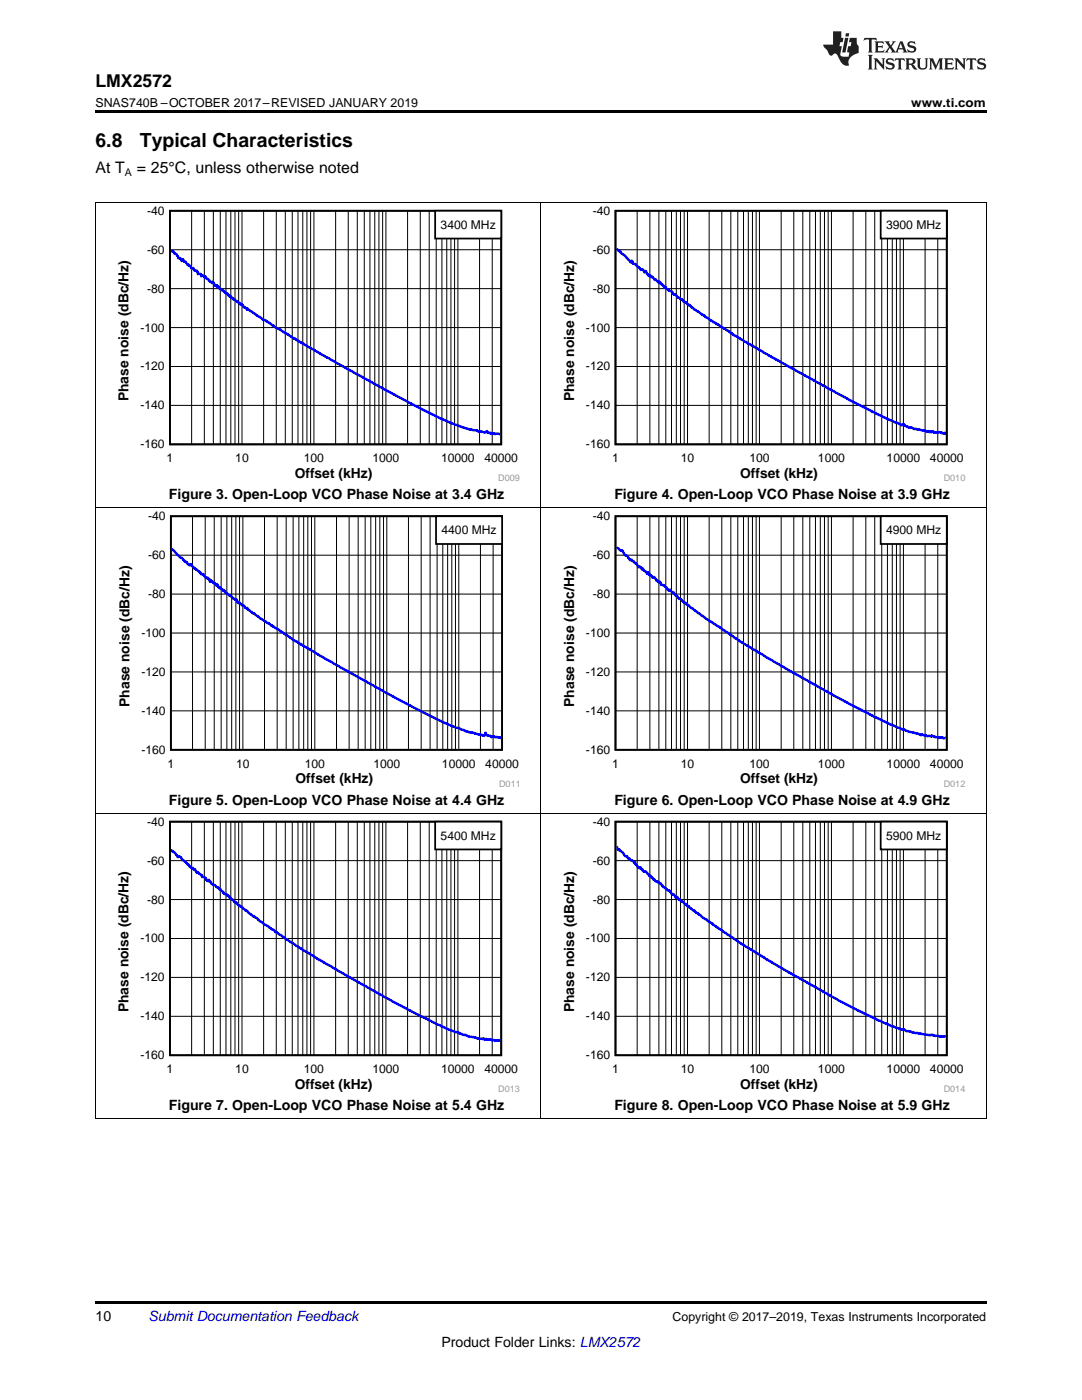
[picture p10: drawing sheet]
<svg xmlns="http://www.w3.org/2000/svg" width="216mm" height="279mm" viewBox="0 0 216 279" stroke-linecap="round" stroke-linejoin="round" font-family="sans-serif">
<path d="M19 223.3h.2zM196.7 223.3h.1zM19 259.7h177.8v.5h-177.8z" fill="#000"/>
<g fill="none" stroke="#000" stroke-width=".2">
<path d="M19.1 162.3v61M33.9 179.5h66.1M33.9 171.8h66.1M38.2 164v46.6M40.8 164v46.6M42.6 164v46.6M44 164v46.6M45.1 164v46.6M46.1 164v46.6M46.9 164v46.6M47.6 164v46.6M48.3 164v46.6"/>
<path d="M52.6 164v46.6M55.1 164v46.6M56.9 164v46.6M58.3 164v46.6M59.5 164v46.6M60.4 164v46.6M61.2 164v46.6M62 164v46.6M62.6 164v46.6M67 164v46.6M69.5 164v46.6M71.3 164v46.6"/>
<path d="M72.7 164v46.6M73.8 164v46.6M74.8 164v46.6M75.6 164v46.6M76.4 164v46.6M77 164v46.6M81.3 164v46.6M83.9 164v46.6M85.6 164v46.6M87 164v46.6M88.2 164v46.6M89.1 164v46.6"/>
<path d="M90 164v46.6M90.7 164v46.6M91.4 164v46.6M95.7 164v46.6M98.2 164v46.6M107.9 162.3v61M196.8 162.3v61M33.9 195.1h66.1M33.9 187.3h66.1M33.9 202.8h66.1M19 223.3h177.8"/>
</g>
<path d="M33.9 164h66.1v46.6h-66.1z" fill="none" stroke="#000" stroke-width=".35"/>
<path d="M34.1 169.8h.3l.5 .4 .6 .9 .2-.2 .3 .2 .4 .6 .1-.1 .9 .9h.2l.3 .5h.1l.3 .2h.2l.2 .4 .1-.2 .5 .8 .1-.2 .2 .2 .6 .5 .1-.1 .1 .4 .6 .2 .3 .5 .2 .2 .1-.3 .1 .3 .1-.1 .4 .6 1.4 .7 .2 .4 .1-.2 .8 1 .5 .1 .2 .4 .2-.1 .2 .5 .1-.1 .3 .3 .2 .1 .7 .7 .1-.1 .4 .6h.2l1.3 1.1 .1-.1 .2 .2 1.2 1.1 .1-.1 .5 .3 1.5 1.3 1.3 .7 .3 .3h.2a1.07 1.07 0 0 0 .9 .7l.3 .3 .4 .1 3.4 2.4 .7 .3 .3 .4 6.3 3.6 10.1 5.8 9.3 4.8 3.5 1.6 1.2 .5 .5-.1 .3 .4 1.1 .2 .8 .4 2.8 .5 .1-.2 .2 .3 .3-.2 .3 .2 .5-.1 .4 .2h.4l.3 .1 .4-.1 .2 .1 .3-.1" fill="none" stroke="#00f" stroke-width=".5"/>
<path d="M86.8 164h13.2v5.5h-13.2z" fill-rule="evenodd" fill="#fff"/>
<path d="M86.8 164h13.2v5.5h-13.2zM122.8 164h66.1v46.6h-66.1z" fill="none" stroke="#000" stroke-width=".35"/>
<g fill="none" stroke="#000" stroke-width=".2">
<path d="M122.8 179.5h66.1M122.8 171.8h66.1M127.1 164v46.6M129.7 164v46.6M131.5 164v46.6M132.9 164v46.6M134 164v46.6M135 164v46.6M135.8 164v46.6M136.5 164v46.6M137.2 164v46.6M141.5 164v46.6"/>
<path d="M144 164v46.6M145.8 164v46.6M147.2 164v46.6M148.4 164v46.6M149.3 164v46.6M150.1 164v46.6M150.9 164v46.6M151.5 164v46.6M155.9 164v46.6M158.4 164v46.6M160.2 164v46.6M161.6 164v46.6"/>
<path d="M162.7 164v46.6M163.7 164v46.6M164.5 164v46.6M165.3 164v46.6M165.9 164v46.6M170.2 164v46.6M172.8 164v46.6M174.5 164v46.6M175.9 164v46.6M177.1 164v46.6M178 164v46.6M178.9 164v46.6"/>
<path d="M179.6 164v46.6M180.3 164v46.6M184.6 164v46.6M187.1 164v46.6M122.8 195.1h66.1M122.8 187.3h66.1M122.8 202.8h66.1"/>
</g>
<path d="M123 169l.4 .6 .1 .1 .1-.2 .7 .6a.89 .89 0 0 0 .9 .8l.2 .4h.2l.2 .4 .5 .1 .2 .3 .1-.1 .7 1.1 .1-.1 .3 .3 .1-.2 .6 .8h.4l.7 .8 .3 .1 .1 .3 .4 .1 .1 .4 .1-.1 .3 .4h.5l.1 .3 .1-.1 .3 .2 .8 .9 .8 .6 .1-.1 .2 .3 .1-.1 .1 .4 .5 .2 .4 .7 .4-.2 .3 .6 .2-.1 .1 .3 .5 .1 .4 .6 .3-.1 .1 .4 .1 .1 .2-.1 .2 .4 .8 .6 .1-.1 .5 .5 .6 .3 .8 .7 .6 .3 2 1.5 .8 .4 4.2 3 9.4 5.7 12.3 6.8 7.9 3.8 4.7 1.4 3.3 .5 .5-.1 .2 .2h.9l.6 .2h.9" fill="none" stroke="#00f" stroke-width=".5"/>
<path d="M175.7 164h13.2v5.5h-13.2z" fill-rule="evenodd" fill="#fff"/>
<path d="M34.1 103h66.1v46.6h-66.1zM175.7 164h13.2v5.5h-13.2z" fill="none" stroke="#000" stroke-width=".35"/>
<g fill="none" stroke="#000" stroke-width=".2">
<path d="M19.1 101.4v60.9M34.1 118.6h66.1M34.1 110.8h66.1M38.4 103v46.6M40.9 103v46.6M42.7 103v46.6M44.1 103v46.6M45.3 103v46.6M46.2 103v46.6M47.1 103v46.6M47.8 103v46.6M48.5 103v46.6"/>
<path d="M52.8 103v46.6M55.3 103v46.6M57.1 103v46.6M58.5 103v46.6M59.6 103v46.6M60.6 103v46.6M61.4 103v46.6M62.2 103v46.6M62.8 103v46.6M67.1 103v46.6M69.7 103v46.6M71.5 103v46.6"/>
<path d="M72.9 103v46.6M74 103v46.6M75 103v46.6M75.8 103v46.6M76.5 103v46.6M77.2 103v46.6M81.5 103v46.6M84 103v46.6M85.8 103v46.6M87.2 103v46.6M88.4 103v46.6M89.3 103v46.6"/>
<path d="M90.2 103v46.6M90.9 103v46.6M91.5 103v46.6M95.9 103v46.6M98.4 103v46.6M107.9 101.4v60.9M196.8 101.4v60.9M34.1 134.1h66.1M34.1 126.3h66.1M34.1 141.9h66.1M19 162.3h177.8"/>
</g>
<path d="M34.3 109.7l.5 .2 1.1 1.3 .4 .1 .6 .7 .2 .2 .1-.1 .3 .6 .3-.1 .1 .3 .2-.3 .7 .9 .1-.1 .2 .3h.2l.5 .5 .1-.1 .2 .5 .5-.1 .4 .8 .3 .2 .1-.2 .3 .3 .1-.1 .1 .6 .2-.3 .6 .6 .1-.1 .2 .2 .1 .3 .2-.2 .1 .5 .2-.1 .3 .4 .1-.1 .4 .5h.4l.1 .4 .9 .7h.2l.5 .5 .7 .3 .1 .5h.3l.2 .3 .1-.2 .6 .6h.2l.2 .4 .3 .2 .1-.2 .3 .4 .9 .7 .3 .1 1.1 .9 1.1 .6 1.1 .9h.3l.1 .2 1.2 .6 2.8 2 6.4 3.8 15.4 8.5 7.9 4.1 5.2 2 3.3 .7 .2-.6 .2 .5 .8 .1 .2 .3 .5-.2 .2 .2 .3-.1 .6 .2 .1-.1 .2 .2" fill="none" stroke="#00f" stroke-width=".5"/>
<path d="M87 103h13.2v5.6h-13.2z" fill-rule="evenodd" fill="#fff"/>
<path d="M87 103h13.2v5.6h-13.2zM122.8 103h66.1v46.6h-66.1z" fill="none" stroke="#000" stroke-width=".35"/>
<g fill="none" stroke="#000" stroke-width=".2">
<path d="M122.8 118.6h66.1M122.8 110.8h66.1M127.1 103v46.6M129.7 103v46.6M131.5 103v46.6M132.9 103v46.6M134 103v46.6M135 103v46.6M135.8 103v46.6M136.5 103v46.6M137.2 103v46.6M141.5 103v46.6"/>
<path d="M144 103v46.6M145.8 103v46.6M147.2 103v46.6M148.4 103v46.6M149.3 103v46.6M150.1 103v46.6M150.9 103v46.6M151.5 103v46.6M155.9 103v46.6M158.4 103v46.6M160.2 103v46.6M161.6 103v46.6"/>
<path d="M162.7 103v46.6M163.7 103v46.6M164.5 103v46.6M165.3 103v46.6M165.9 103v46.6M170.2 103v46.6M172.8 103v46.6M174.5 103v46.6M175.9 103v46.6M177.1 103v46.6M178 103v46.6M178.9 103v46.6"/>
<path d="M179.6 103v46.6M180.3 103v46.6M184.6 103v46.6M187.1 103v46.6M122.8 134.1h66.1M122.8 126.3h66.1M122.8 141.9h66.1"/>
</g>
<path d="M123 109.2l.9 .7 .1-.1 .3 .2a1.53 1.53 0 0 0 1 1.1l.4 .7 .4-.1 .2 .3h.2l.1 .3 .3 .1 .5 .8 .1-.2 .2 .3 .1-.2 .4 .6 .1-.2 1 1.1 .1-.4 .1 .5 .1 .1 .1-.1 .5 .6 .3-.2 .4 .8 .2-.1 .2 .3h.4l.2 .6 .6 .1 .8 1 .1-.1 .2 .2 .1-.2 .4 .5h.3l.4 .7h.3l.4 .6a1.06 1.06 0 0 1 .9 .6l.3 .1 .3 .4 .5 .3 .2 .3 .5 .2 1.1 1h.2l1.6 1.2 2.5 1.5 4 2.9 9.7 5.7 15.2 8.3 5.1 2.5 3.8 1.5 1.9 .4 .4 .3 .2-.2 .7 .4 .1-.1 .4 .1 .3-.1 .4 .2 .1-.2 .6 .3 .1-.1 .7 .3 .2-.2 .1 .2 .3-.2 .4 .3 .4-.2" fill="none" stroke="#00f" stroke-width=".5"/>
<path d="M175.7 103h13.2v5.6h-13.2z" fill-rule="evenodd" fill="#fff"/>
<path d="M33.9 42.1h66.1v46.6h-66.1zM175.7 103h13.2v5.6h-13.2z" fill="none" stroke="#000" stroke-width=".35"/>
<g fill="none" stroke="#000" stroke-width=".2">
<path d="M19.1 40.4v61M33.9 57.6h66.1M33.9 49.8h66.1M38.2 42.1v46.6M40.8 42.1v46.6M42.6 42.1v46.6M44 42.1v46.6M45.1 42.1v46.6M46.1 42.1v46.6M46.9 42.1v46.6M47.6 42.1v46.6M48.3 42.1v46.6"/>
<path d="M52.6 42.1v46.6M55.1 42.1v46.6M56.9 42.1v46.6M58.3 42.1v46.6M59.5 42.1v46.6M60.4 42.1v46.6M61.2 42.1v46.6M62 42.1v46.6M62.6 42.1v46.6M67 42.1v46.6M69.5 42.1v46.6M71.3 42.1v46.6"/>
<path d="M72.7 42.1v46.6M73.8 42.1v46.6M74.8 42.1v46.6M75.6 42.1v46.6M76.4 42.1v46.6M77 42.1v46.6M81.3 42.1v46.6M83.9 42.1v46.6M85.6 42.1v46.6M87 42.1v46.6M88.2 42.1v46.6M89.1 42.1v46.6"/>
<path d="M90 42.1v46.6M90.7 42.1v46.6M91.4 42.1v46.6M95.7 42.1v46.6M98.2 42.1v46.6M107.9 40.4v61M196.8 40.4v61M33.9 73.1h66.1M33.9 65.4h66.1M33.9 80.9h66.1M19 101.3h177.8"/>
</g>
<path d="M34.1 49.9l.1 .3 .4-.1 .2 .5 .5 .2 .3 .7 .2 .1 .1-.1 .4 .6 .1-.4 .1 .1 .3 .5 .2-.1 .5 .7 .1-.1 .3 .2 .2 .6 .5-.1 .2 .5h.5l.2 .7 .1-.1 .4 .1 .2 .4 .2-.2 .3 .4 .1-.1 .1 .3 .1-.3 .2 .3 .5 .4 .1 .3 .4 .1 .1 .2 .2-.3 .3 .8 .1-.2 .3 .3 .1-.2 .1 .3h.2l.2 .5h.4l.1 .2h.2l.7 .7h.2l.4 .6 .1-.2 .3 .5 .2-.1 .2 .4h.2l.4 .4 .3 .1 .2 .2h.1l.3 .3h.2l.3 .5 .6 .2 .1 .3 .1-.2 3.1 2.2 .6 .1 2.2 1.6 .7 .3 2.6 1.8 .3-.1 .2 .4 8.2 4.6 14.4 7.9 7.7 3.8 4.4 1.6 .2-.1 .5 .2 .7-.1 .2 .3h.2l1 .2h.2l.4-.3 .1 .3 .2 .1 .3 .1 .1-.1 .5 .2 .1-.1 .3 .1 .6-.1 .4 .2" fill="none" stroke="#00f" stroke-width=".5"/>
<path d="M86.8 42.1h13.2v5.5h-13.2z" fill-rule="evenodd" fill="#fff"/>
<path d="M86.8 42.1h13.2v5.5h-13.2zM122.8 42.1h66.1v46.6h-66.1z" fill="none" stroke="#000" stroke-width=".35"/>
<g fill="none" stroke="#000" stroke-width=".2">
<path d="M122.8 57.6h66.1M122.8 49.8h66.1M127.1 42.1v46.6M129.7 42.1v46.6M131.5 42.1v46.6M132.9 42.1v46.6M134 42.1v46.6M135 42.1v46.6M135.8 42.1v46.6M136.5 42.1v46.6M137.2 42.1v46.6M141.5 42.1v46.6"/>
<path d="M144 42.1v46.6M145.8 42.1v46.6M147.2 42.1v46.6M148.4 42.1v46.6M149.3 42.1v46.6M150.1 42.1v46.6M150.9 42.1v46.6M151.5 42.1v46.6M155.9 42.1v46.6M158.4 42.1v46.6M160.2 42.1v46.6M161.6 42.1v46.6"/>
<path d="M162.7 42.1v46.6M163.7 42.1v46.6M164.5 42.1v46.6M165.3 42.1v46.6M165.9 42.1v46.6M170.2 42.1v46.6M172.8 42.1v46.6M174.5 42.1v46.6M175.9 42.1v46.6M177.1 42.1v46.6M178 42.1v46.6M178.9 42.1v46.6"/>
<path d="M179.6 42.1v46.6M180.3 42.1v46.6M184.6 42.1v46.6M187.1 42.1v46.6M122.8 73.1h66.1M122.8 65.4h66.1M122.8 80.9h66.1"/>
</g>
<path d="M123 49.8h.3l.5 .5 .1 .2 .9 .6 1 1.3 .3-.4 .2 .5 .5 .2 .4 .5 .3 .1 .3 .5h.5l.3 .6 .2-.3 .7 1 .2-.2 .2 .4 .3-.1 .4 .6 .2-.1 .6 .7 .1-.2 .2 .4 .1-.2 .1 .3 .4 .2 .4 .5 .1-.1 .5 .6 .1-.1 .1 .2 .6 .1 .3 .6 .4 .1 .5 .6h.3l.4 .4h.2l.2 .4 .1-.1 .2 .3 .4 .1 .3 .4 .1-.1 1.1 1 1.6 1.1h.3l1.4 1.1 .7 .4 .4 .3h.2l.6 .5 1.5 .8 2.5 1.7 2.4 1.3 1 .7 6.3 3.6 11.9 6.5 9.2 4.5 1.4 .6 .3-.3 .3 .4 .7 .3 .7 .1 .5 .3 .2-.1 .4 .2 1.5 .1 .4 .2 .2-.1 .2 .3 .1-.2 .3 .2 .1-.2h.4l.1 .3 1.1-.2 .4 .3 .5-.1 .1 .2 .1-.2 .1 .1" fill="none" stroke="#00f" stroke-width=".5"/>
<path d="M175.7 42.1h13.2v5.5h-13.2z" fill-rule="evenodd" fill="#fff"/>
<path d="M175.7 42.1h13.2v5.5h-13.2z" fill="none" stroke="#000" stroke-width=".35"/>
<path d="M19 40.4h177.8" fill="none" stroke="#000" stroke-width=".2"/>
<path d="M19 22h177.8v.5h-177.8z" fill="#000"/>
<g fill="#231f20">
<path d="M172.5 7.6l-.1 .5 .4-.2h.6v.1v2.1l-.2 .4h.9l-.2-.4v-2.1l.1-.1h.5l.5 .2-.2-.5zM174.5 8.3l.2 .3v1.5l-.2 .4h1.8l.2-.6a1.04 1.04 0 0 1-1.3 .2v-.7h.6l.3 .2v-.6l-.3 .2h-.6v-.6l.8-.1 .4 .3-.2-.5zM176.5 8.3l.9 1.1-.9 1.1h.8l-.2-.2 .4-.7 .5 .7-.2 .2h1.5l-.2-.2 .2-.4h.9l.1 .4-.2 .2h1l-.3-.3-.7-1.9h-.5l-.9 2-.8-1 .9-1h-.8l.1 .3-.4 .5-.3-.6 .1-.2zM179.7 8.6l.4 1h-.7zM181.3 8.4a.63 .63 0 0 0-.2 .7 .63 .63 0 0 0 .6 .4l.6 .2 .1 .2a.75 .75 0 0 1-.7 .4 .75 .75 0 0 1-.6-.5l.1 .7 .1-.1a1.11 1.11 0 0 0 1.5-.6 1.13 1.13 0 0 0-1.2-.8l-.1-.4a1.04 1.04 0 0 1 1.2 .2l-.2-.5-.2 .1-.4-.2zM173.2 10.9l.2 .4v2.2l-.2 .4h1l-.3-.4v-2.2l.3-.4zM174.3 11.6l.3 .4v1.5l-.3 .4h.8l-.2-.4v-1.3l1.5 1.7v-1.9l.2-.4h-.7l.2 .4v.9l-1.1-1.3zM177 11.8a.62 .62 0 0 0-.2 .7 .62 .62 0 0 0 .6 .4l.6 .1 .1 .3a.76 .76 0 0 1-.7 .3 .76 .76 0 0 1-.7-.4l.2 .7 .1-.1a1.11 1.11 0 0 0 1.5-.6 1.13 1.13 0 0 0-1.2-.8l-.1-.4a1.04 1.04 0 0 1 1.2 .2l-.2-.6-.2 .1-.5-.1zM178.7 11.6l-.2 .6a.61 .61 0 0 1 .8-.3v1.6l-.2 .4h.9l-.2-.4v-1.6a.63 .63 0 0 1 .7 .3l-.1-.6zM180.6 11.6l.3 .4v1.5l-.3 .4h1l-.2-.2-.1-.8 .6 .2a.76 .76 0 0 0 1.2 .7l-1-1a.58 .58 0 0 0 .6-.5 .58 .58 0 0 0-.5-.6zM181.4 11.9h.1a.45 .45 0 0 1 .5 .1 .45 .45 0 0 1 .1 .5l-.8 .2zM182.9 11.6l.2 .2a2.17 2.17 0 0 0 .3 1.9 .99 .99 0 0 0 1.6-.6v-1.1l.2-.4h-.7l.2 .2a1.92 1.92 0 0 1-.2 1.8 .6 .6 0 0 1-.9-.5v-1.1l.2-.4zM185.4 11.6l.2 .4v1.5l-.2 .4h.7l-.2-.4v-1.4l.8 1.8 .8-1.8v1.4l-.2 .4h.9l-.2-.4v-1.5l.2-.4h-.8l-.6 1.5-.6-1.5zM188.4 11.6l.2 .4v1.5l-.2 .4h1.8l.1-.6a1.04 1.04 0 0 1-1.2 .1v-.6h.5l.4 .2v-.6l-.4 .2h-.5v-.7h.8l.3 .3-.1-.6zM190.5 11.6l.2 .4v1.5l-.2 .4h.7l-.2-.4v-1.3l1.5 1.7v-1.9l.2-.4h-.7l.2 .4v.9l-1.1-1.3zM192.9 11.6l-.1 .6a.61 .61 0 0 1 .7-.3l.1 1.6-.3 .4h1l-.3-.4 .1-1.6a.63 .63 0 0 1 .7 .3l-.1-.6zM195.2 11.8a.62 .62 0 0 0-.2 .7 .62 .62 0 0 0 .6 .4l.6 .1 .1 .3a.76 .76 0 0 1-.7 .3 .76 .76 0 0 1-.6-.4l.1 .7 .1-.1a1.11 1.11 0 0 0 1.6-.6 1.13 1.13 0 0 0-1.3-.8l-.1-.4a1.04 1.04 0 0 1 1.2 .2l-.1-.6-.2 .1-.5-.1z"/>
<path d="M166.2 6.3v2.6h-1.9v.4l.8 .9a.91 .91 0 0 0 1 .8 .56 .56 0 0 1 .5-.3 .56 .56 0 0 1 .5 .3l.4 .8a1.53 1.53 0 0 0 1.9 1.2 1.54 1.54 0 0 1 1-2.1l.9-.3v-1.4a1.52 1.52 0 0 1-.4-1.6h-1.3l-.2 .8h.5l-.2 .8h-.5l-.1 1v.2l.4 .1-.2 .8a1.93 1.93 0 0 1-1.6-.3l.3-1.8h-.5l.2-.8h.4l.2-.8h-.4v-1.3zM168.6 7.6l-.6 2.9h.7l.6-2.9zM168.8 6.6l-.1 .7h.6l.2-.7z"/>
</g>
<g font-size="3.9">
<text x="19" y="29.3">6.8</text>
<text x="27.9" y="29.3">Typical Characteristics</text>
</g>
<text font-size="3.5" x="19" y="17.3">LMX2572</text>
<g font-size="3.2">
<text x="19" y="34.4">At T</text>
<text x="27.3" y="34.4">= 25°C, unless otherwise noted</text>
</g>
<g font-size="2.8">
<text x="25.7" y="80.1" transform="rotate(-90 25.7 80.1)">Phase noise (dBc/Hz)</text>
<text x="114.6" y="80.1" transform="rotate(-90 114.6 80.1)">Phase noise (dBc/Hz)</text>
<text x="58.8" y="95.3">Offset (kHz)</text>
<text x="147.7" y="95.3">Offset (kHz)</text>
<text x="33.7" y="99.6">Figure 3. Open-Loop VCO Phase Noise at 3.4 GHz</text>
<text x="122.6" y="99.6">Figure 4. Open-Loop VCO Phase Noise at 3.9 GHz</text>
<text x="25.8" y="141.1" transform="rotate(-90 25.8 141.1)">Phase noise (dBc/Hz)</text>
<text x="114.6" y="141.1" transform="rotate(-90 114.6 141.1)">Phase noise (dBc/Hz)</text>
<text x="33.7" y="160.6">Figure 5. Open-Loop VCO Phase Noise at 4.4 GHz</text>
<text x="59" y="156.3">Offset (kHz)</text>
<text x="122.6" y="160.6">Figure 6. Open-Loop VCO Phase Noise at 4.9 GHz</text>
<text x="147.7" y="156.3">Offset (kHz)</text>
<text x="25.7" y="202" transform="rotate(-90 25.7 202)">Phase noise (dBc/Hz)</text>
<text x="114.6" y="202" transform="rotate(-90 114.6 202)">Phase noise (dBc/Hz)</text>
<text x="33.7" y="221.5">Figure 7. Open-Loop VCO Phase Noise at 5.4 GHz</text>
<text x="58.8" y="217.3">Offset (kHz)</text>
<text x="122.6" y="221.5">Figure 8. Open-Loop VCO Phase Noise at 5.9 GHz</text>
<text x="147.7" y="217.3">Offset (kHz)</text>
<text x="19" y="263.6">10</text>
<text x="88.1" y="268.9">Product Folder Links: LMX2572</text>
</g>
<text font-size="2.8" fill="#0000c8" x="29.6" y="263.6">Submit Documentation Feedback</text>
<g font-size="2.5">
<text x="19" y="21.4">SNAS740B –OCTOBER 2017–REVISED JANUARY 2019</text>
<text x="181.8" y="21.4">www.ti.com</text>
<text x="134.2" y="263.6">Copyright © 2017–2019, Texas Instruments Incorporated</text>
</g>
<g font-size="2.4">
<text x="29.4" y="42.9">-40</text>
<text x="87.9" y="45.7">3400 MHz</text>
<text x="118.3" y="42.9">-40</text>
<text x="176.8" y="45.7">3900 MHz</text>
<text x="29.4" y="50.6">-60</text>
<text x="118.3" y="50.6">-60</text>
<text x="29.4" y="58.4">-80</text>
<text x="118.3" y="58.4">-80</text>
<text x="28" y="66.2">-100</text>
<text x="116.9" y="66.2">-100</text>
<text x="28" y="73.9">-120</text>
<text x="116.9" y="73.9">-120</text>
<text x="28" y="81.7">-140</text>
<text x="116.9" y="81.7">-140</text>
<text x="28" y="89.5">-160</text>
<text x="116.9" y="89.5">-160</text>
<text x="33.3" y="92.2">1</text>
<text x="46.9" y="92.2">10</text>
<text x="60.6" y="92.2">100</text>
<text x="74.3" y="92.2">1000</text>
<text x="88" y="92.2">10000</text>
<text x="96.7" y="92.2">40000</text>
<text x="122.2" y="92.2">1</text>
<text x="135.8" y="92.2">10</text>
<text x="149.5" y="92.2">100</text>
<text x="163.2" y="92.2">1000</text>
<text x="176.9" y="92.2">10000</text>
<text x="185.6" y="92.2">40000</text>
<text x="29.5" y="103.8">-40</text>
<text x="88.1" y="106.6">4400 MHz</text>
<text x="118.3" y="103.8">-40</text>
<text x="176.8" y="106.6">4900 MHz</text>
<text x="29.5" y="111.6">-60</text>
<text x="118.3" y="111.6">-60</text>
<text x="29.5" y="119.4">-80</text>
<text x="118.3" y="119.4">-80</text>
<text x="28.2" y="127.1">-100</text>
<text x="116.9" y="127.1">-100</text>
<text x="28.2" y="134.9">-120</text>
<text x="116.9" y="134.9">-120</text>
<text x="28.2" y="142.7">-140</text>
<text x="116.9" y="142.7">-140</text>
<text x="28.2" y="150.4">-160</text>
<text x="33.4" y="153.2">1</text>
<text x="47.1" y="153.2">10</text>
<text x="60.8" y="153.2">100</text>
<text x="74.5" y="153.2">1000</text>
<text x="88.2" y="153.2">10000</text>
<text x="96.8" y="153.2">40000</text>
<text x="116.9" y="150.4">-160</text>
<text x="122.2" y="153.2">1</text>
<text x="135.8" y="153.2">10</text>
<text x="149.5" y="153.2">100</text>
<text x="163.2" y="153.2">1000</text>
<text x="176.9" y="153.2">10000</text>
<text x="185.6" y="153.2">40000</text>
<text x="29.4" y="164.8">-40</text>
<text x="87.9" y="167.6">5400 MHz</text>
<text x="118.3" y="164.8">-40</text>
<text x="176.8" y="167.6">5900 MHz</text>
<text x="29.4" y="172.6">-60</text>
<text x="118.3" y="172.6">-60</text>
<text x="29.4" y="180.3">-80</text>
<text x="118.3" y="180.3">-80</text>
<text x="28" y="188.1">-100</text>
<text x="116.9" y="188.1">-100</text>
<text x="28" y="195.9">-120</text>
<text x="116.9" y="195.9">-120</text>
<text x="28" y="203.6">-140</text>
<text x="116.9" y="203.6">-140</text>
<text x="28" y="211.4">-160</text>
<text x="33.3" y="214.2">1</text>
<text x="46.9" y="214.2">10</text>
<text x="60.6" y="214.2">100</text>
<text x="74.3" y="214.2">1000</text>
<text x="88" y="214.2">10000</text>
<text x="96.7" y="214.2">40000</text>
<text x="116.9" y="211.4">-160</text>
<text x="122.2" y="214.2">1</text>
<text x="135.8" y="214.2">10</text>
<text x="149.5" y="214.2">100</text>
<text x="163.2" y="214.2">1000</text>
<text x="176.9" y="214.2">10000</text>
<text x="185.6" y="214.2">40000</text>
</g>
<text font-size="2.1" x="24.9" y="35.1">A</text>
<g font-size="1.8" fill="#999">
<text x="99.4" y="96.1">D009</text>
<text x="188.3" y="96.1">D010</text>
<text x="99.6" y="157">D011</text>
<text x="188.3" y="157">D012</text>
<text x="99.4" y="218">D013</text>
<text x="188.3" y="218">D014</text>
</g>
</svg>
